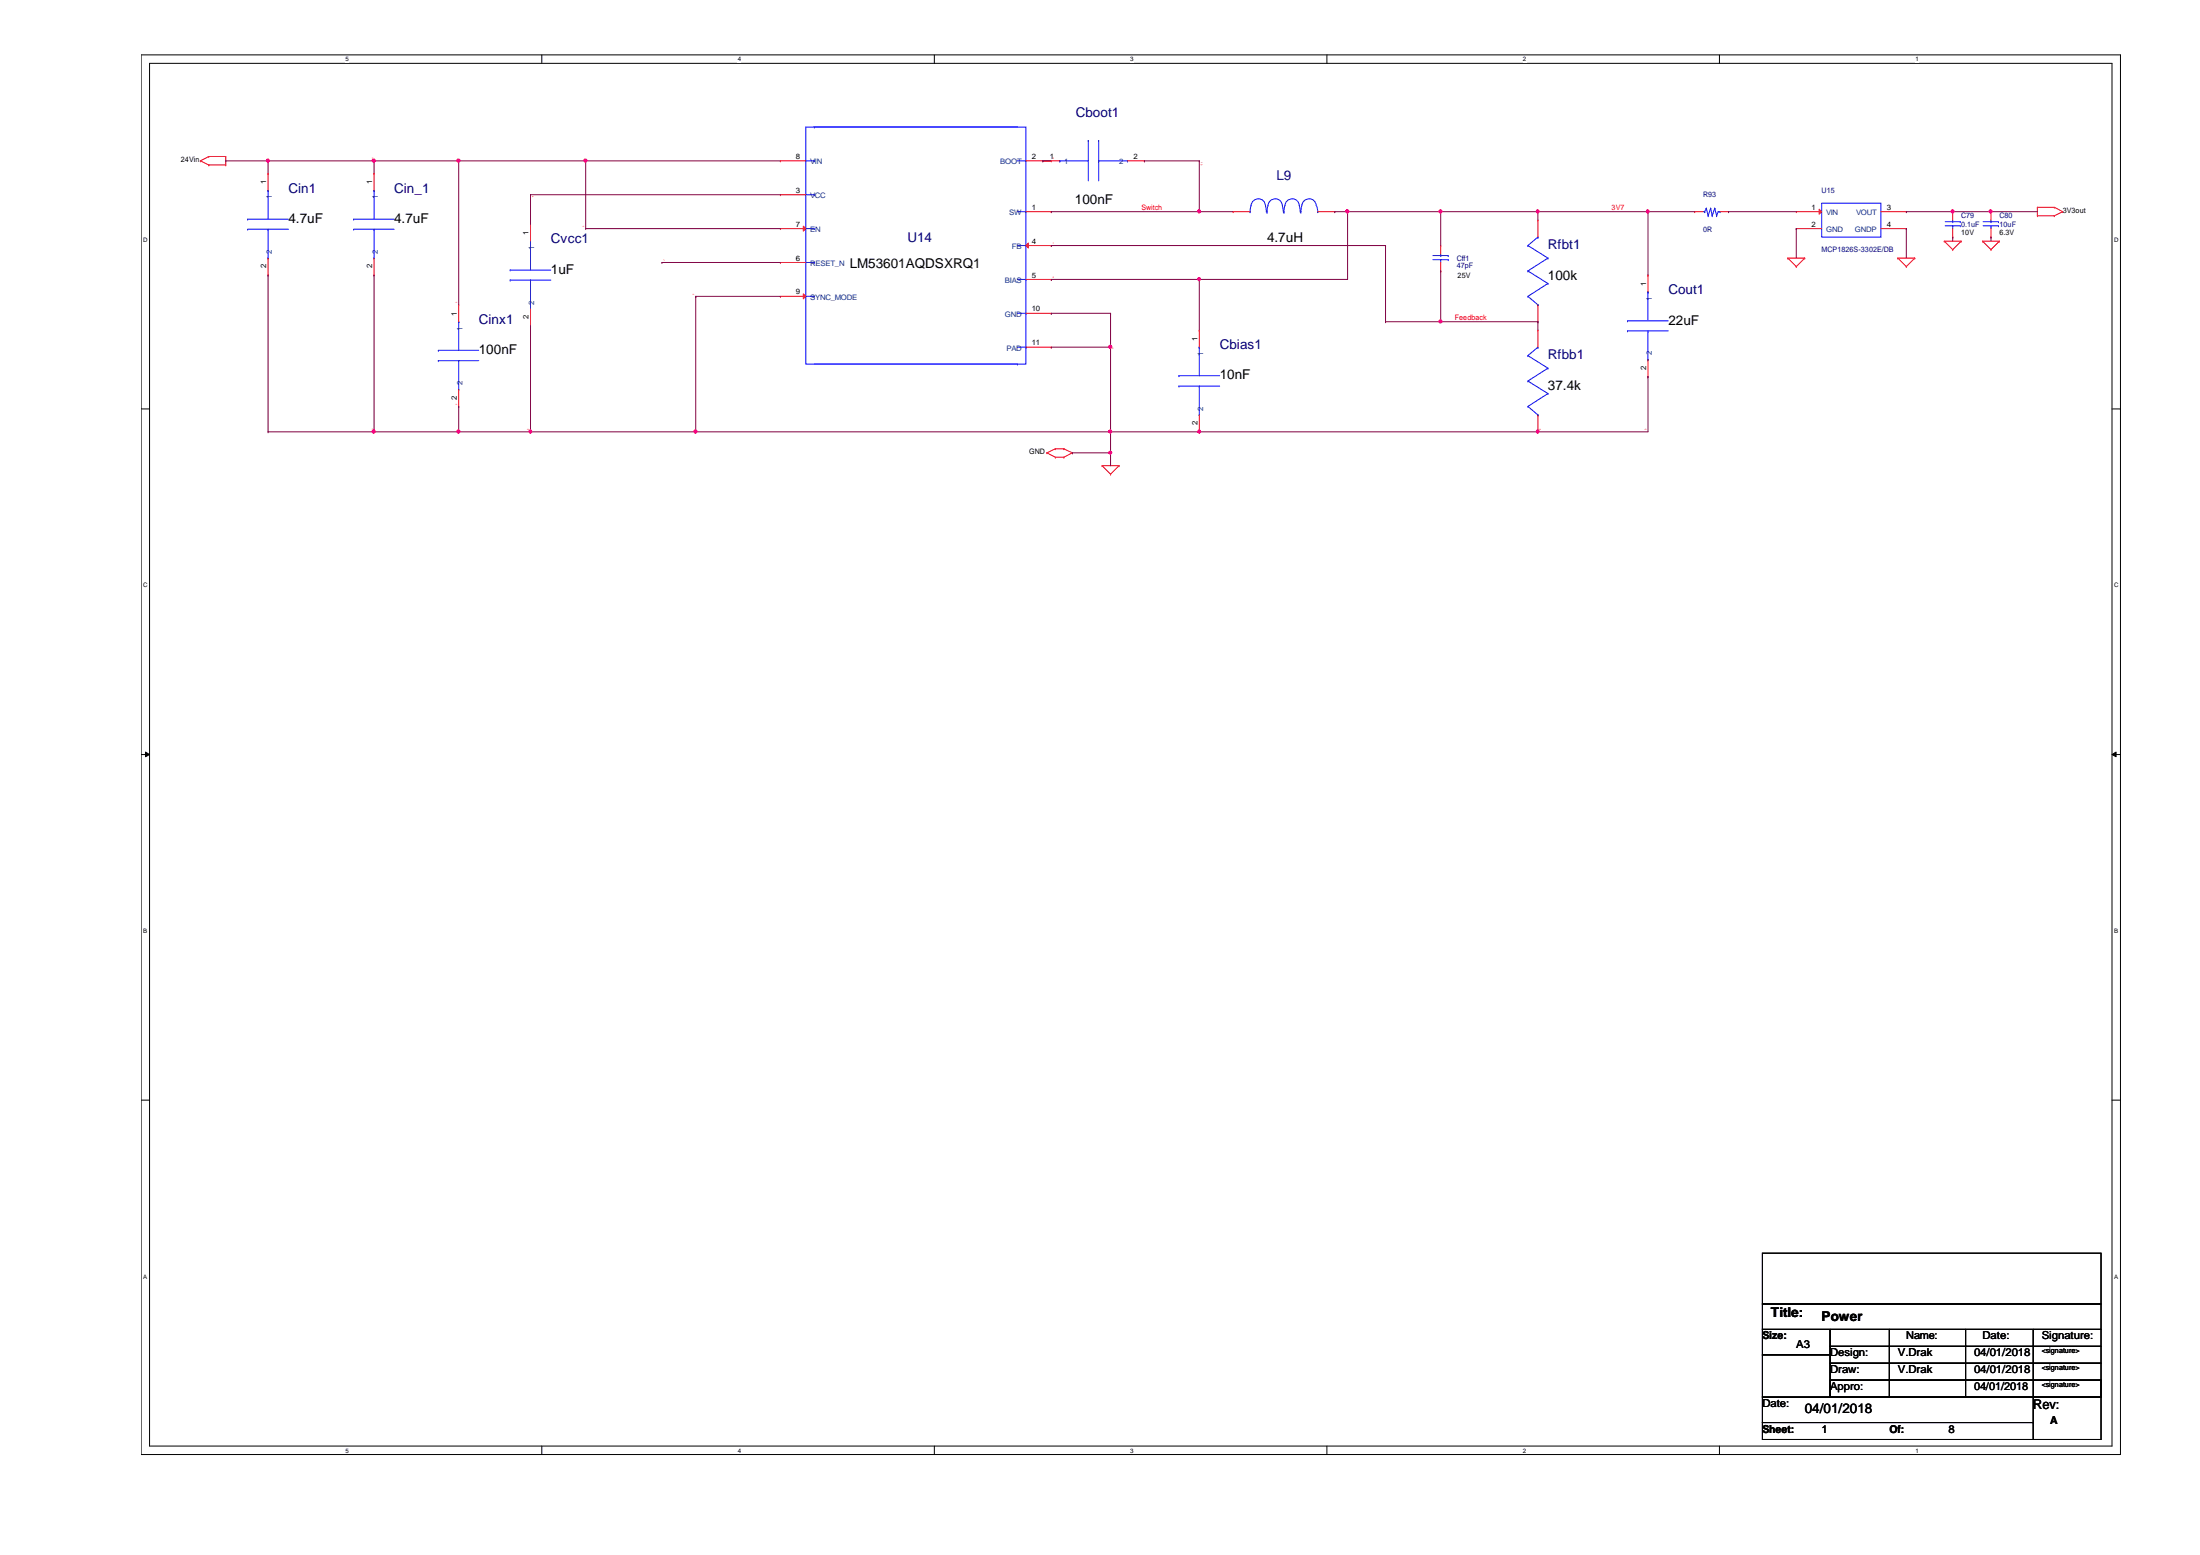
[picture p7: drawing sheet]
<svg xmlns="http://www.w3.org/2000/svg" width="297mm" height="210mm" viewBox="0 0 297 210" stroke-linecap="round" stroke-linejoin="round" font-family="sans-serif">
<path d="M19.1 7.4h267.2v188.9h-267.2zM20.2 8.6h265v186.6h-265z" fill="none" stroke="#000" stroke-width=".14"/>
<g fill="#fff">
<path d="M46.7 7.5h.4v1h-.4z"/>
<path d="M46.7 195.3h.4v1h-.4z"/>
</g>
<path d="M73.2 7.4v1.2M73.2 195.2v1.1" fill="none" stroke="#000" stroke-width=".14"/>
<g fill="#fff">
<path d="M99.6 7.5h.5v1h-.5z"/>
<path d="M99.6 195.3h.5v1h-.5z"/>
</g>
<path d="M126.2 7.4v1.2M126.2 195.2v1.1" fill="none" stroke="#000" stroke-width=".14"/>
<g fill="#fff">
<path d="M152.6 7.5h.5v1h-.5z"/>
<path d="M152.6 195.3h.5v1h-.5z"/>
</g>
<path d="M179.2 7.4v1.2M179.2 195.2v1.1" fill="none" stroke="#000" stroke-width=".14"/>
<g fill="#fff">
<path d="M205.6 7.5h.5v1h-.5z"/>
<path d="M205.6 195.3h.5v1h-.5z"/>
</g>
<path d="M232.2 7.4v1.2M232.2 195.2v1.1" fill="none" stroke="#000" stroke-width=".14"/>
<g fill="#fff">
<path d="M258.6 7.5h.5v1h-.5z"/>
<path d="M258.6 195.3h.5v1h-.5z"/>
<path d="M19.3 31.9h.6v.9h-.6z"/>
<path d="M285.5 31.9h.5v.9h-.5z"/>
<path d="M19.3 78.5h.6v1h-.6z"/>
<path d="M285.5 78.5h.5v1h-.5z"/>
</g>
<path d="M19.1 55.2h1.1M285.2 55.2h1.1" fill="none" stroke="#000" stroke-width=".14"/>
<g fill="#fff">
<path d="M19.3 125.2h.6v.9h-.6z"/>
<path d="M285.5 125.2h.5v.9h-.5z"/>
</g>
<path d="M19.1 101.9h1.1M19.6 101.5l.6 .4-.6 .2zM285.2 101.9l.5-.4v.6zM285.2 101.9h1.1" fill="none" stroke="#000" stroke-width=".14"/>
<path d="M19.6 101.5l.6 .4-.6 .2zM285.2 101.9l.5-.4v.6z" fill="#000"/>
<g fill="#fff">
<path d="M19.3 171.8h.6v1h-.6z"/>
<path d="M285.5 171.8h.5v1h-.5z"/>
</g>
<g fill="none" stroke="#000" stroke-width=".14">
<path d="M19.1 148.5h1.1M285.2 148.5h1.1M238 169.2h45.7v6.8h-45.7zM238 176h45.7v3.5h-45.7zM238 179.5h9.1v3.4h-9.1zM247.1 179.5h8v2.2h-8zM255.1 179.5h10.3v2.2h-10.3zM265.4 179.5h9.1v2.2h-9.1zM274.5 179.5h9.2v2.2h-9.2zM238 182.9h9.1v5.7h-9.1zM238 188.6h36.5v3.4h-36.5zM238 192h36.5v2.3h-36.5z"/>
<path d="M247.1 181.7h8v2.3h-8zM247.1 184h8v2.3h-8zM247.1 186.3h36.6v2.3h-36.6zM247.1 186.3h8v2.3h-8zM255.1 181.7h10.3v2.3h-10.3zM255.1 184h10.3v2.3h-10.3zM255.1 186.3h10.3v2.3h-10.3zM265.4 181.7h9.1v2.3h-9.1zM265.4 184h9.1v2.3h-9.1zM265.4 186.3h9.1v2.3h-9.1zM274.5 181.7h9.2v2.3h-9.2zM274.5 184h9.2v2.3h-9.2z"/>
<path d="M274.5 186.3h9.2v2.3h-9.2zM274.5 188.6h9.2v5.7h-9.2z"/>
</g>
<g fill="none" stroke="#f00" stroke-width=".14">
<path d="M27.1 21.7h.1M27.1 21.7l1.1 .6M28.2 22.3h.1M28.2 21.1h.1M28.2 22.3h2.3M28.2 21.1l-1.1 .6M28.2 21.1h2.3M30.5 21.1h.1M30.5 22.3h.1M30.5 21.1v1.2M50.5 23.4h.1M50.5 37.1h.1"/>
<path d="M50.5 23.4v2.3M50.5 34.8v2.3M71.6 30.3h.1M71.6 30.3v2.3M140.8 21.7h.1M140.8 21.7h2.3M152.2 21.7h2.3M154.5 21.7h.1M194.5 33.1h.1M194.5 36.6h.1M194.5 33.1v1.2M194.5 35.4v1.2"/>
<path d="M207.6 29.7h.1M207.6 29.7v2.3M222.5 37.1h.1M222.5 37.1v2.3M228.8 28.6h.1M228.8 28.6h1.2M232.2 28.6h1.2M233.4 28.6h.1M241.4 34.8h.1M241.4 34.8h2.3M241.4 34.8l1.1 1.2M242.5 36h.1"/>
<path d="M242.5 30.9h.1M242.5 30.9h3.5M243.7 34.8h.1M243.7 34.8l-1.2 1.2M254 30.9h3.4M256.2 34.8h.1M256.2 34.8h2.3M256.2 34.8l1.2 1.2M257.4 36h.1M257.4 30.9h.1M258.5 34.8h.1M258.5 34.8l-1.1 1.2"/>
<path d="M262.5 32.6h.1M262.5 32.6h2.3M262.5 32.6l1.2 1.1M263.7 33.7h.1M264.8 32.6h.1M264.8 32.6l-1.1 1.1M267.7 32.6h.1M267.7 32.6h2.3M267.7 32.6l1.1 1.1M268.8 33.7h.1M268.8 28.6h.1M268.8 32h.1"/>
<path d="M268.8 28.6v1.1M268.8 30.9v1.1M270 32.6h.1M270 32.6l-1.2 1.1M275.1 29.1h.1M275.1 28h.1M275.1 28h2.3M275.1 29.1h2.3M275.1 28v1.1M277.4 28h.1M277.4 29.1h.1M277.4 28l1.1 .6"/>
<path d="M278.5 28.6h.1M278.5 28.6l-1.1 .5M61.9 41.1h.1M61.9 54.9h.1M61.9 41.1v2.3M61.9 52.6v2.3M71.6 44h.1M71.6 41.7v2.3M161.9 44.6h.1M161.9 58.3h.1M161.9 44.6v2.3M161.9 56v2.3"/>
<path d="M207.6 44.6h.1M207.6 58.3h.1M207.6 43.4h.1M207.6 41.1v2.3M207.6 44.6v2.3M207.6 56v2.3M222.5 50.8h.1M222.5 48.6v2.2M141.4 61.1h.1M141.4 61.1l1.1 .6M142.5 60.6h.1M142.5 61.7h.1"/>
<path d="M142.5 60.6l-1.1 .5M142.5 60.6h1.1M142.5 61.7h1.1M143.6 60.6h.1M143.6 61.7h.1M143.6 60.6l1.2 .5M144.8 61.1h.1M144.8 61.1l-1.2 .6M148.8 62.9h.1M148.8 62.9h2.3M148.8 62.9l1.1 1.1M149.9 64h.1"/>
<path d="M151.1 62.9h.1M151.1 62.9l-1.2 1.1"/>
</g>
<g fill="none" stroke="#00f" stroke-width=".14">
<path d="M146.9 19h.1M146.9 19v5.4M148.3 19h.1M148.3 19v5.4M47.8 29.6h.1M47.8 30.9h.1M47.8 29.6h5.4M47.8 30.9h5.4M50.5 25.7h.1M50.5 34.8h.1M50.5 30.9h.1M50.5 25.7v3.9"/>
<path d="M50.5 30.9v3.9M68.9 36.4h.1M68.9 37.8h.1M68.9 36.4h5.5M68.9 37.8h5.5M71.6 32.6h.1M71.6 37.8h.1M71.6 32.6v3.8M71.6 37.8v3.9M143.1 21.7h.1M143.1 21.7h3.8M148.3 21.7h.1"/>
<path d="M148.3 21.7h3.9M152.2 21.7h.1M193.5 35.1h2M193.5 34.5h2M194.5 34.5h.1M194.5 35.1h.1M194.5 34.3v.2M194.5 35.1v.3M195.5 35.1h.1M195.5 34.5h.1M206.3 33.1h.1M206.3 36.6h.1"/>
<path d="M206.3 33.1l2.7 1.7M206.3 36.6l2.7 1.7M207.6 32h.1M207.6 32l-1.3 1.1M209 34.8h.1M209 38.3h.1M209 34.8l-2.7 1.8M209 38.3l-2.7 1.7M222.5 39.4h.1M222.5 39.4v3.9M230 28.6h.2M230.2 28.6h.1"/>
<path d="M230.4 28.1h.1M230.4 28.1l-.2 .5M230.4 28.1l.2 1M230.6 29.1h.1M231 28.1h.1M231 28.1l.2 1M231 28.1l-.4 1M231.2 29.1h.1M231.5 28.1h.1M231.5 28.1l.3 1M231.5 28.1l-.3 1M231.8 29.1h.1"/>
<path d="M232.2 28.6h.1M232.2 28.6h-.2l-.2 .5M246 27.4h8v4.6h-8zM267.8 30.5h2M267.8 29.9h2M268.8 29.9h.1M268.8 30.5h.1M268.8 29.7v.2M268.8 30.5v.4M269.8 30.5h.1M269.8 29.9h.1M59.2 47.3h.1"/>
<path d="M59.2 48.7h.1M59.2 47.3h5.4M59.2 48.7h5.4M61.9 43.4h.1M61.9 52.6h.1M61.9 48.7h.1M61.9 43.4v3.9M61.9 48.7v3.9M71.6 41.7h.1M159.2 50.7h.1M159.2 52.1h.1M159.2 50.7h5.5"/>
<path d="M159.2 52.1h5.5M161.9 46.9h.1M161.9 56h.1M161.9 52.1h.1M161.9 46.9v3.8M161.9 52.1v3.9M206.3 48h.1M206.3 51.4h.1M206.3 54.9h.1M206.3 40h.1M206.3 48l2.7 1.7M206.3 51.4l2.7 1.7"/>
<path d="M206.3 54.9l1.3 1.1M206.3 40l1.3 1.1M207.6 46.9h.1M207.6 56h.1M207.6 41.1h.1M207.6 46.9l-1.3 1.1M209 49.7h.1M209 53.1h.1M209 49.7l-2.7 1.7M209 53.1l-2.7 1.8M219.8 43.3h.1M219.8 44.7h.1"/>
<path d="M219.8 43.3h5.5M219.8 44.7h5.5M222.5 48.6h.1M222.5 44.7h.1M222.5 44.7v3.9"/>
</g>
<path d="M245.6 28.2l.4 .4-.4 .3z" fill="#f00"/>
<g fill="none" stroke="#f00" stroke-width=".14">
<path d="M36.2 23.4h.1M36.2 37.1h.1M36.2 23.4v2.3M36.2 34.8v2.3M105.4 26.3h.1M105.4 26.3h3.4M138.5 28.6h3.4M138.5 21.7h3.4M141.9 28.6h.1M141.9 21.7h.1M242.5 28.6h.1M242.5 28.6h3.5"/>
<path d="M245.6 28.2l.4 .4-.4 .3zM254 28.6h3.4M257.4 28.6h.1"/>
</g>
<g fill="none" stroke="#00f" stroke-width=".14">
<path d="M108.8 17.1h29.7v32h-29.7zM109.9 17.1h.1M109.9 17.1h27.5M33.4 29.6h.1M33.4 30.9h.1M33.4 29.6h5.5M33.4 30.9h5.5M36.2 25.7h.1M36.2 34.8h.1M36.2 30.9h.1M36.2 25.7v3.9M36.2 30.9v3.9"/>
<path d="M108.8 21.7h1.1M108.8 26.3h1.1M108.8 35.4h1.1M108.8 30.9h1.1M109.9 26.3h.1M109.9 35.4h.1M109.9 30.9h.1M109.9 21.7h.1M137.4 28.6h1.1M137.4 21.7h1.1M137.4 33.1h1.1M137.4 37.7h1.1"/>
<path d="M138.5 28.6h.1M138.5 21.7h.1M138.5 33.1h.1M138.5 37.7h.1M108.8 40h1.1M109.9 40h.1M109.9 49.1h27.5M137.4 49.1h.1M137.4 42.3h1.1M137.4 46.9h1.1M138.5 42.3h.1M138.5 46.9h.1"/>
</g>
<path d="M138.5 33.1l.4-.3v.7z" fill="#f00"/>
<path d="M105.4 35.4h.1M105.4 35.4h3.4M138.5 33.1l.4-.3v.7zM138.5 33.1h3.4M138.5 37.7h3.4M141.9 33.1h.1M141.9 37.7h.1" fill="none" stroke="#f00" stroke-width=".14"/>
<path d="M108.5 30.5l.3 .4-.3 .3z" fill="#f00"/>
<path d="M105.4 30.9h.1M105.4 21.7h.1M105.4 30.9h3.4M105.4 21.7h3.4M108.5 30.5l.3 .4-.3 .3z" fill="none" stroke="#f00" stroke-width=".14"/>
<path d="M108.5 39.7l.3 .3-.3 .3z" fill="#f00"/>
<g fill="none" stroke="#f00" stroke-width=".14">
<path d="M108.5 39.7l.3 .3-.3 .3zM166.5 28.6h.1M166.5 28.6h2.3M177.9 28.6h2.3M180.2 28.6h.1M263.7 28.6h.1M263.7 32h.1M263.7 28.6v1.1M263.7 30.9v1.1M105.4 40h.1M105.4 40h3.4M138.5 42.3h3.4"/>
<path d="M138.5 46.9h3.4M141.9 42.3h.1M141.9 46.9h.1"/>
</g>
<g fill="none" stroke="#00f" stroke-width=".14">
<path d="M168.8 28.6h.1M168.8 28.6v-.6a1.06 1.06 0 0 1 .6-1 1.06 1.06 0 0 1 1.2 .1l.2 .3 .2 1.3M171.1 28.7v-.7a1.06 1.06 0 0 1 .6-1 1.06 1.06 0 0 1 1.2 .1l.2 .3 .2 1.3M171.1 28.7h.1M173.4 28.7v-.7a1.06 1.06 0 0 1 .6-1 1.06 1.06 0 0 1 1.1 .1l.2 .3 .3 1.3M173.4 28.7h.1M175.6 28.7h.1M177.7 27.8a.97 .97 0 0 0-1-1 .97 .97 0 0 0-.9 1l-.2 .9M177.8 27.8l.1 .6M177.9 28.6h.1M262.6 30.5h2.1M262.6 29.9h2.1"/>
<path d="M263.7 29.9h.1M263.7 30.5h.1M263.7 29.7v.2M263.7 30.5v.4M264.7 30.5h.1M264.7 29.9h.1"/>
</g>
<path d="M36.2 21.7h.1M36.2 21.7v1.7M36.2 21.7h14.3M161.9 21.7h.1M161.9 21.7v6.9" fill="none" stroke="#800040" stroke-width=".14"/>
<path d="M36 21.5h.3v.3l-.1 .1-.2-.1z" fill-rule="evenodd" fill="#f0f"/>
<path d="M36 21.5h.3v.3l-.1 .1-.2-.1z" fill="none" stroke="#f0f" stroke-width=".14"/>
<path d="M61.9 21.7h.1M61.9 21.7v19.4" fill="none" stroke="#800040" stroke-width=".14"/>
<path d="M61.7 21.5h.3l.1 .2-.1 .1-.1 .1-.2-.1z" fill-rule="evenodd" fill="#f0f"/>
<path d="M61.7 21.5h.3l.1 .2-.1 .1-.1 .1-.2-.1z" fill="none" stroke="#f0f" stroke-width=".14"/>
<path d="M61.9 21.7h.1M61.9 21.7h43.5M79.1 21.7h.1" fill="none" stroke="#800040" stroke-width=".14"/>
<path d="M78.9 21.5h.3v.2v.1l-.2 .1-.1-.1z" fill-rule="evenodd" fill="#f0f"/>
<path d="M78.9 21.5h.3v.2v.1l-.2 .1-.1-.1z" fill="none" stroke="#f0f" stroke-width=".14"/>
<path d="M71.6 26.3h.1M71.6 26.3h33.8M71.6 26.3v4M79.1 21.7h.1M79.1 21.7v9.2M140.8 21.7h.1M140.8 21.7h1.1M141.9 28.6h.1M141.9 28.6h20" fill="none" stroke="#800040" stroke-width=".14"/>
<path d="M161.8 28.4h.2v.3h-.1h-.1z" fill-rule="evenodd" fill="#f0f"/>
<path d="M161.8 28.4h.2v.3h-.1h-.1z" fill="none" stroke="#f0f" stroke-width=".14"/>
<path d="M161.9 28.6h.1M161.9 28.6h4.6M180.2 28.6h.1M180.2 28.6h14.3M181.9 28.6h.1M181.9 28.6v9.1M194.5 28.6h.1" fill="none" stroke="#800040" stroke-width=".14"/>
<path d="M181.8 28.4h.2l.1 .1-.1 .2h-.1h-.1z" fill-rule="evenodd" fill="#f0f"/>
<path d="M181.8 28.4h.2l.1 .1-.1 .2h-.1h-.1z" fill="none" stroke="#f0f" stroke-width=".14"/>
<path d="M194.3 28.4h.3l.1 .1-.1 .2h-.1h-.2z" fill-rule="evenodd" fill="#f0f"/>
<path d="M194.3 28.4h.3l.1 .1-.1 .2h-.1h-.2z" fill="none" stroke="#f0f" stroke-width=".14"/>
<path d="M207.6 28.6h.1M207.6 28.6h14.9" fill="none" stroke="#800040" stroke-width=".14"/>
<path d="M222.3 28.4h.3v.3h-.1h-.2z" fill-rule="evenodd" fill="#f0f"/>
<path d="M222.3 28.4h.3v.3h-.1h-.2z" fill="none" stroke="#f0f" stroke-width=".14"/>
<path d="M207.5 28.4h.3v.3h-.2h-.1z" fill-rule="evenodd" fill="#f0f"/>
<path d="M207.5 28.4h.3v.3h-.2h-.1z" fill="none" stroke="#f0f" stroke-width=".14"/>
<path d="M79.1 30.9h.1M79.1 30.9h26.3M89.4 35.4h.1M89.4 35.4h16M141.9 33.1h.1M141.9 37.7h.1M141.9 33.1h45.2M141.9 37.7h20M187.1 33.1h.1M187.1 33.1v10.3" fill="none" stroke="#800040" stroke-width=".14"/>
<path d="M161.8 37.5h.2v.3l-.1 .1-.1-.1z" fill-rule="evenodd" fill="#f0f"/>
<path d="M161.8 37.5h.2v.3l-.1 .1-.1-.1z" fill="none" stroke="#f0f" stroke-width=".14"/>
<g fill="none" stroke="#800040" stroke-width=".14">
<path d="M161.9 37.7h.1M161.9 37.7h20M161.9 37.7v6.9M93.9 40h.1M93.9 40h11.5M93.9 40v18.3M141.9 42.3h.1M141.9 46.9h.1M141.9 42.3h8M141.9 46.9h8M149.9 42.3h.1M149.9 46.9h.1"/>
<path d="M149.9 42.3v16"/>
</g>
<path d="M149.7 46.7h.3l.1 .1-.1 .2h-.1h-.2z" fill-rule="evenodd" fill="#f0f"/>
<path d="M149.7 46.7h.3l.1 .1-.1 .2h-.1h-.2z" fill="none" stroke="#f0f" stroke-width=".14"/>
<path d="M36.2 37.1h.1M36.2 37.1v21.2M36.2 58.3h.1M36.2 58.3h14.3M187.1 43.4h.1M187.1 43.4h7.4" fill="none" stroke="#800040" stroke-width=".14"/>
<path d="M194.3 43.2h.3l.1 .2-.1 .1-.1 .1-.2-.1z" fill-rule="evenodd" fill="#f0f"/>
<path d="M194.3 43.2h.3l.1 .2-.1 .1-.1 .1-.2-.1z" fill="none" stroke="#f0f" stroke-width=".14"/>
<path d="M61.9 54.9h.1M61.9 54.9v3.4M207.6 43.4h.1M207.6 43.4v1.2" fill="none" stroke="#800040" stroke-width=".14"/>
<path d="M61.7 58.1h.3l.1 .2-.1 .1-.1 .1-.2-.1z" fill-rule="evenodd" fill="#f0f"/>
<path d="M61.7 58.1h.3l.1 .2-.1 .1-.1 .1-.2-.1z" fill="none" stroke="#f0f" stroke-width=".14"/>
<path d="M71.6 44h.1M71.6 44v14.3M207.6 58.3h.1M207.6 58.3h14.9" fill="none" stroke="#800040" stroke-width=".14"/>
<path d="M207.5 58.1h.3v.3l-.2 .1-.1-.1z" fill-rule="evenodd" fill="#f0f"/>
<path d="M207.5 58.1h.3v.3l-.2 .1-.1-.1z" fill="none" stroke="#f0f" stroke-width=".14"/>
<path d="M61.9 58.3h.1M61.9 58.3h32M71.6 58.3h.1M222.5 50.8h.1M222.5 50.8v7.5" fill="none" stroke="#800040" stroke-width=".14"/>
<path d="M93.7 58.1h.3l.1 .2-.1 .1-.1 .1-.2-.1z" fill-rule="evenodd" fill="#f0f"/>
<path d="M93.7 58.1h.3l.1 .2-.1 .1-.1 .1-.2-.1z" fill="none" stroke="#f0f" stroke-width=".14"/>
<path d="M71.5 58.1h.2v.3l-.1 .1-.1-.1z" fill-rule="evenodd" fill="#f0f"/>
<path d="M71.5 58.1h.2v.3l-.1 .1-.1-.1z" fill="none" stroke="#f0f" stroke-width=".14"/>
<path d="M93.9 58.3h.1M93.9 58.3h68M149.9 58.3h.1" fill="none" stroke="#800040" stroke-width=".14"/>
<path d="M161.8 58.1h.2v.3l-.1 .1-.1-.1z" fill-rule="evenodd" fill="#f0f"/>
<path d="M161.8 58.1h.2v.3l-.1 .1-.1-.1z" fill="none" stroke="#f0f" stroke-width=".14"/>
<path d="M149.7 58.1h.3l.1 .2-.1 .1-.1 .1-.2-.1z" fill-rule="evenodd" fill="#f0f"/>
<path d="M149.7 58.1h.3l.1 .2-.1 .1-.1 .1-.2-.1z" fill="none" stroke="#f0f" stroke-width=".14"/>
<path d="M50.5 21.7h.1M50.5 21.7h11.4M50.5 21.7v1.7M154.5 21.7h.1M154.5 21.7h7.4M161.9 58.3h.1M161.9 58.3h45.7" fill="none" stroke="#800040" stroke-width=".14"/>
<path d="M50.3 21.5h.3l.1 .2-.1 .1-.1 .1-.2-.1z" fill-rule="evenodd" fill="#f0f"/>
<path d="M50.3 21.5h.3l.1 .2-.1 .1-.1 .1-.2-.1z" fill="none" stroke="#f0f" stroke-width=".14"/>
<path d="M50.5 37.1h.1M50.5 37.1v21.2M194.5 36.6h.1M194.5 36.6v6.8M207.6 28.6h.1M207.6 28.6v1.1M222.5 28.6h.1M222.5 28.6v8.5" fill="none" stroke="#800040" stroke-width=".14"/>
<path d="M50.3 58.1h.3l.1 .2-.1 .1-.1 .1-.2-.1z" fill-rule="evenodd" fill="#f0f"/>
<path d="M50.3 58.1h.3l.1 .2-.1 .1-.1 .1-.2-.1z" fill="none" stroke="#f0f" stroke-width=".14"/>
<path d="M50.5 58.3h.1M50.5 58.3h11.4M149.9 58.3h.1M149.9 58.3v2.8M194.5 43.4h.1M194.5 43.4h13.1" fill="none" stroke="#800040" stroke-width=".14"/>
<path d="M149.7 61h.3l.1 .1-.1 .1-.1 .1-.2-.1z" fill-rule="evenodd" fill="#f0f"/>
<path d="M149.7 61h.3l.1 .1-.1 .1-.1 .1-.2-.1z" fill="none" stroke="#f0f" stroke-width=".14"/>
<path d="M242.5 30.9h.1M242.5 30.9v3.9M257.4 28.6h.1M257.4 28.6h6.3M263.7 32h.1M263.7 32v.6M268.8 32h.1M268.8 32v.6" fill="none" stroke="#800040" stroke-width=".14"/>
<path d="M263.5 28.4h.3v.3h-.2h-.1z" fill-rule="evenodd" fill="#f0f"/>
<path d="M263.5 28.4h.3v.3h-.2h-.1z" fill="none" stroke="#f0f" stroke-width=".14"/>
<path d="M263.7 28.6h.1M263.7 28.6h11.4M268.8 28.6h.1" fill="none" stroke="#800040" stroke-width=".14"/>
<path d="M268.6 28.4h.3l.1 .1-.1 .2h-.1h-.2z" fill-rule="evenodd" fill="#f0f"/>
<path d="M268.6 28.4h.3l.1 .1-.1 .2h-.1h-.2z" fill="none" stroke="#f0f" stroke-width=".14"/>
<g fill="none" stroke="#800040" stroke-width=".14">
<path d="M30.5 21.7h.1M30.5 21.7h5.7M194.5 28.6h.1M194.5 28.6h13.1M194.5 28.6v4.5M222.5 28.6h.1M222.5 28.6h6.3M233.4 28.6h.1M233.4 28.6h9.1M257.4 30.9h.1M257.4 30.9v3.9M144.8 61.1h.1"/>
<path d="M144.8 61.1h5.1M149.9 61.1h.1M149.9 61.1v1.8"/>
</g>
<path d="M36 21.5h.3v.3l-.1 .1-.2-.1z" fill-rule="evenodd" fill="#f0f"/>
<path d="M36 21.5h.3v.3l-.1 .1-.2-.1z" fill="none" stroke="#f0f" stroke-width=".14"/>
<path d="M61.7 21.5h.3l.1 .2-.1 .1-.1 .1-.2-.1z" fill-rule="evenodd" fill="#f0f"/>
<path d="M61.7 21.5h.3l.1 .2-.1 .1-.1 .1-.2-.1z" fill="none" stroke="#f0f" stroke-width=".14"/>
<path d="M78.9 21.5h.3v.2v.1l-.2 .1-.1-.1z" fill-rule="evenodd" fill="#f0f"/>
<path d="M78.9 21.5h.3v.2v.1l-.2 .1-.1-.1z" fill="none" stroke="#f0f" stroke-width=".14"/>
<path d="M161.8 28.4h.2v.3h-.1h-.1z" fill-rule="evenodd" fill="#f0f"/>
<path d="M161.8 28.4h.2v.3h-.1h-.1z" fill="none" stroke="#f0f" stroke-width=".14"/>
<path d="M181.8 28.4h.2l.1 .1-.1 .2h-.1h-.1z" fill-rule="evenodd" fill="#f0f"/>
<path d="M181.8 28.4h.2l.1 .1-.1 .2h-.1h-.1z" fill="none" stroke="#f0f" stroke-width=".14"/>
<path d="M194.3 28.4h.3l.1 .1-.1 .2h-.1h-.2z" fill-rule="evenodd" fill="#f0f"/>
<path d="M194.3 28.4h.3l.1 .1-.1 .2h-.1h-.2z" fill="none" stroke="#f0f" stroke-width=".14"/>
<path d="M222.3 28.4h.3v.3h-.1h-.2z" fill-rule="evenodd" fill="#f0f"/>
<path d="M222.3 28.4h.3v.3h-.1h-.2z" fill="none" stroke="#f0f" stroke-width=".14"/>
<path d="M207.5 28.4h.3v.3h-.2h-.1z" fill-rule="evenodd" fill="#f0f"/>
<path d="M207.5 28.4h.3v.3h-.2h-.1z" fill="none" stroke="#f0f" stroke-width=".14"/>
<path d="M161.8 37.5h.2v.3l-.1 .1-.1-.1z" fill-rule="evenodd" fill="#f0f"/>
<path d="M161.8 37.5h.2v.3l-.1 .1-.1-.1z" fill="none" stroke="#f0f" stroke-width=".14"/>
<path d="M149.7 46.7h.3l.1 .1-.1 .2h-.1h-.2z" fill-rule="evenodd" fill="#f0f"/>
<path d="M149.7 46.7h.3l.1 .1-.1 .2h-.1h-.2z" fill="none" stroke="#f0f" stroke-width=".14"/>
<path d="M194.3 43.2h.3l.1 .2-.1 .1-.1 .1-.2-.1z" fill-rule="evenodd" fill="#f0f"/>
<path d="M194.3 43.2h.3l.1 .2-.1 .1-.1 .1-.2-.1z" fill="none" stroke="#f0f" stroke-width=".14"/>
<path d="M61.7 58.1h.3l.1 .2-.1 .1-.1 .1-.2-.1z" fill-rule="evenodd" fill="#f0f"/>
<path d="M61.7 58.1h.3l.1 .2-.1 .1-.1 .1-.2-.1z" fill="none" stroke="#f0f" stroke-width=".14"/>
<path d="M207.5 58.1h.3v.3l-.2 .1-.1-.1z" fill-rule="evenodd" fill="#f0f"/>
<path d="M207.5 58.1h.3v.3l-.2 .1-.1-.1z" fill="none" stroke="#f0f" stroke-width=".14"/>
<path d="M93.7 58.1h.3l.1 .2-.1 .1-.1 .1-.2-.1z" fill-rule="evenodd" fill="#f0f"/>
<path d="M93.7 58.1h.3l.1 .2-.1 .1-.1 .1-.2-.1z" fill="none" stroke="#f0f" stroke-width=".14"/>
<path d="M71.5 58.1h.2v.3l-.1 .1-.1-.1z" fill-rule="evenodd" fill="#f0f"/>
<path d="M71.5 58.1h.2v.3l-.1 .1-.1-.1z" fill="none" stroke="#f0f" stroke-width=".14"/>
<path d="M161.8 58.1h.2v.3l-.1 .1-.1-.1z" fill-rule="evenodd" fill="#f0f"/>
<path d="M161.8 58.1h.2v.3l-.1 .1-.1-.1z" fill="none" stroke="#f0f" stroke-width=".14"/>
<path d="M149.7 58.1h.3l.1 .2-.1 .1-.1 .1-.2-.1z" fill-rule="evenodd" fill="#f0f"/>
<path d="M149.7 58.1h.3l.1 .2-.1 .1-.1 .1-.2-.1z" fill="none" stroke="#f0f" stroke-width=".14"/>
<path d="M50.3 21.5h.3l.1 .2-.1 .1-.1 .1-.2-.1z" fill-rule="evenodd" fill="#f0f"/>
<path d="M50.3 21.5h.3l.1 .2-.1 .1-.1 .1-.2-.1z" fill="none" stroke="#f0f" stroke-width=".14"/>
<path d="M50.3 58.1h.3l.1 .2-.1 .1-.1 .1-.2-.1z" fill-rule="evenodd" fill="#f0f"/>
<path d="M50.3 58.1h.3l.1 .2-.1 .1-.1 .1-.2-.1z" fill="none" stroke="#f0f" stroke-width=".14"/>
<path d="M149.7 61h.3l.1 .1-.1 .1-.1 .1-.2-.1z" fill-rule="evenodd" fill="#f0f"/>
<path d="M149.7 61h.3l.1 .1-.1 .1-.1 .1-.2-.1z" fill="none" stroke="#f0f" stroke-width=".14"/>
<path d="M263.5 28.4h.3v.3h-.2h-.1z" fill-rule="evenodd" fill="#f0f"/>
<path d="M263.5 28.4h.3v.3h-.2h-.1z" fill="none" stroke="#f0f" stroke-width=".14"/>
<path d="M268.6 28.4h.3l.1 .1-.1 .2h-.1h-.2z" fill-rule="evenodd" fill="#f0f"/>
<path d="M268.6 28.4h.3l.1 .1-.1 .2h-.1h-.2z" fill="none" stroke="#f0f" stroke-width=".14"/>
<g font-size="1.8" fill="#000080">
<text x="145.2" y="15.8">Cboot1</text>
<text x="38.9" y="26">Cin1</text>
<text x="53.2" y="26">Cin_1</text>
<text x="172.3" y="24.3">L9</text>
<text x="74.4" y="32.9">Cvcc1</text>
<text x="122.5" y="32.7">U14</text>
<text x="209" y="33.7">Rfbt1</text>
<text x="225.3" y="39.7">Cout1</text>
<text x="64.6" y="43.7">Cinx1</text>
<text x="164.7" y="47.1">Cbias1</text>
<text x="209" y="48.5">Rfbb1</text>
</g>
<g font-size="1.8">
<text x="145.1" y="27.5">100nF</text>
<text x="38.9" y="30.1">4.7uF</text>
<text x="53.2" y="30.1">4.7uF</text>
<text x="171.1" y="32.7">4.7uH</text>
<text x="74.4" y="37">1uF</text>
<text x="114.7" y="36.2">LM53601AQDSXRQ1</text>
<text x="209" y="37.8">100k</text>
<text x="64.6" y="47.8">100nF</text>
<text x="225.3" y="43.8">22uF</text>
<text x="164.7" y="51.2">10nF</text>
<text x="209" y="52.6">37.4k</text>
<text x="239.1" y="177.7">Title:</text>
<text x="246" y="178.3">Power</text>
<text x="243.7" y="190.8">04/01/2018</text>
<text x="274.5" y="190.2">Rev:</text>
</g>
<g font-size="1.5">
<text x="238" y="180.8">Size:</text>
<text x="242.5" y="181.9">A3</text>
<text x="247.1" y="183.1">Design:</text>
<text x="247.1" y="185.4">Draw:</text>
<text x="256.2" y="183.1">V.Drak</text>
<text x="256.2" y="185.4">V.Drak</text>
<text x="257.4" y="180.8">Name:</text>
<text x="266.5" y="183.1">04/01/2018</text>
<text x="266.5" y="185.4">04/01/2018</text>
<text x="267.7" y="180.8">Date:</text>
<text x="275.7" y="180.8">Signature:</text>
<text x="238" y="189.9">Date:</text>
<text x="247.1" y="187.7">Appro:</text>
<text x="266.5" y="187.7">04/01/2018</text>
<text x="238" y="193.4">Sheet:</text>
<text x="246" y="193.4">1</text>
<text x="255.1" y="193.4">Of:</text>
<text x="263.1" y="193.4">8</text>
<text x="276.8" y="192.2">A</text>
</g>
<g font-size="1">
<text x="24.4" y="21.9">24Vin</text>
<text x="107.4" y="21.5">8</text>
<text x="139.3" y="21.5">2</text>
<text x="141.7" y="21.5">1</text>
<text x="153" y="21.5">2</text>
<text x="35.9" y="24.9" transform="rotate(-90 35.9 24.9)">1</text>
<text x="50.2" y="24.9" transform="rotate(-90 50.2 24.9)">1</text>
<text x="107.4" y="26">3</text>
<text x="139.3" y="28.3">1</text>
<text x="244.6" y="28.3">1</text>
<text x="254.8" y="28.3">3</text>
<text x="278.5" y="28.7">3V3out</text>
<text x="71.4" y="31.7" transform="rotate(-90 71.4 31.7)">1</text>
<text x="107.4" y="35.2">6</text>
<text x="107.4" y="30.6">7</text>
<text x="139.3" y="32.9">4</text>
<text x="244.6" y="30.6">2</text>
<text x="254.8" y="30.6">4</text>
<text x="264.8" y="31.7">10V</text>
<text x="270" y="31.7">6.3V</text>
<text x="35.9" y="36.2" transform="rotate(-90 35.9 36.2)">2</text>
<text x="50.2" y="36.2" transform="rotate(-90 50.2 36.2)">2</text>
<text x="107.4" y="39.8">9</text>
<text x="139.3" y="37.5">5</text>
<text x="196.8" y="37.5">25V</text>
<text x="222.2" y="38.6" transform="rotate(-90 222.2 38.6)">1</text>
<text x="61.7" y="42.6" transform="rotate(-90 61.7 42.6)">1</text>
<text x="71.4" y="43.1" transform="rotate(-90 71.4 43.1)">2</text>
<text x="139.3" y="42">10</text>
<text x="139.3" y="46.6">11</text>
<text x="161.7" y="46.1" transform="rotate(-90 161.7 46.1)">1</text>
<text x="61.7" y="54" transform="rotate(-90 61.7 54)">2</text>
<text x="222.2" y="50" transform="rotate(-90 222.2 50)">2</text>
<text x="161.7" y="57.4" transform="rotate(-90 161.7 57.4)">2</text>
<text x="138.9" y="61.3">GND</text>
<text x="275.7" y="182.6">&lt;signature&gt;</text>
<text x="275.7" y="184.9">&lt;signature&gt;</text>
<text x="275.7" y="187.2">&lt;signature&gt;</text>
</g>
<g font-size="1" fill="#004080">
<text x="109.4" y="22.2">VIN</text>
<text x="135" y="22.2">BOOT</text>
<text x="143.7" y="22.2">1</text>
<text x="151.1" y="22.2">2</text>
<text x="36.7" y="26.9" transform="rotate(-90 36.7 26.9)">1</text>
<text x="51" y="26.9" transform="rotate(-90 51 26.9)">1</text>
<text x="109.4" y="26.8">VCC</text>
<text x="136.3" y="29">SW</text>
<text x="246.5" y="29">VIN</text>
<text x="250.6" y="29">VOUT</text>
<text x="36.7" y="34.2" transform="rotate(-90 36.7 34.2)">2</text>
<text x="51" y="34.2" transform="rotate(-90 51 34.2)">2</text>
<text x="72.1" y="33.7" transform="rotate(-90 72.1 33.7)">1</text>
<text x="109.4" y="35.9">RESET_N</text>
<text x="109.4" y="31.3">EN</text>
<text x="136.6" y="33.6">FB</text>
<text x="246.5" y="31.3">GND</text>
<text x="250.4" y="31.3">GNDP</text>
<text x="72.1" y="41.1" transform="rotate(-90 72.1 41.1)">2</text>
<text x="109.4" y="40.5">SYNC_MODE</text>
<text x="135.7" y="38.2">BIAS</text>
<text x="223" y="40.6" transform="rotate(-90 223 40.6)">1</text>
<text x="62.4" y="44.6" transform="rotate(-90 62.4 44.6)">1</text>
<text x="135.7" y="42.8">GND</text>
<text x="135.9" y="47.3">PAD</text>
<text x="223" y="48" transform="rotate(-90 223 48)">2</text>
<text x="62.4" y="52" transform="rotate(-90 62.4 52)">2</text>
<text x="162.4" y="48" transform="rotate(-90 162.4 48)">1</text>
<text x="162.4" y="55.4" transform="rotate(-90 162.4 55.4)">2</text>
</g>
<g font-size="1" fill="#f00">
<text x="154.1" y="28.4">Switch</text>
<text x="217.6" y="28.4">3V7</text>
<text x="196.4" y="43.2">Feedback</text>
</g>
<g font-size="1" fill="#000080">
<text x="230" y="26.6">R93</text>
<text x="246" y="26">U15</text>
<text x="264.8" y="29.5">C79</text>
<text x="270" y="29.5">C80</text>
<text x="196.7" y="35.2">Cff1</text>
<text x="230" y="31.3">0R</text>
<text x="246" y="34">MCP1826S-3302E/DB</text>
<text x="264.8" y="30.6">0.1uF</text>
<text x="270" y="30.6">10uF</text>
<text x="196.7" y="36.2">47pF</text>
</g>
<g font-size=".8">
<text x="46.7" y="8.3">5</text>
<text x="99.6" y="8.3">4</text>
<text x="152.6" y="8.3">3</text>
<text x="205.6" y="8.3">2</text>
<text x="258.6" y="8.3">1</text>
<text x="19.3" y="32.6">D</text>
<text x="285.5" y="32.6">D</text>
<text x="19.3" y="79.3">C</text>
<text x="285.5" y="79.3">C</text>
<text x="19.3" y="125.9">B</text>
<text x="285.5" y="125.9">B</text>
<text x="19.3" y="172.6">A</text>
<text x="285.5" y="172.6">A</text>
<text x="46.7" y="196.1">5</text>
<text x="99.6" y="196.1">4</text>
<text x="152.6" y="196.1">3</text>
<text x="205.6" y="196.1">2</text>
<text x="258.6" y="196.1">1</text>
</g>
<g font-size=".3" fill="#f00">
<text x="50.2" y="21.5">3</text>
<text x="142.2" y="21.5">8</text>
<text x="162.1" y="21.9" transform="rotate(90 162.1 21.9)">10</text>
<text x="71.8" y="26.5" transform="rotate(90 71.8 26.5)">4</text>
<text x="78.9" y="30.6" transform="rotate(-90 78.9 30.6)">3</text>
<text x="142.2" y="32.9">7</text>
<text x="61.7" y="40.9" transform="rotate(-90 61.7 40.9)">3</text>
<text x="93.7" y="39.8" transform="rotate(-90 93.7 39.8)">0</text>
<text x="142.2" y="37.5">6</text>
<text x="150.2" y="47.1">0</text>
<text x="50.2" y="58.1">0</text>
<text x="61.7" y="54.7" transform="rotate(-90 61.7 54.7)">0</text>
<text x="71.4" y="58.1" transform="rotate(-90 71.4 58.1)">0</text>
<text x="208" y="58.1" transform="rotate(-90 208 58.1)">0</text>
<text x="222.3" y="58.1" transform="rotate(-90 222.3 58.1)">0</text>
</g>
</svg>
